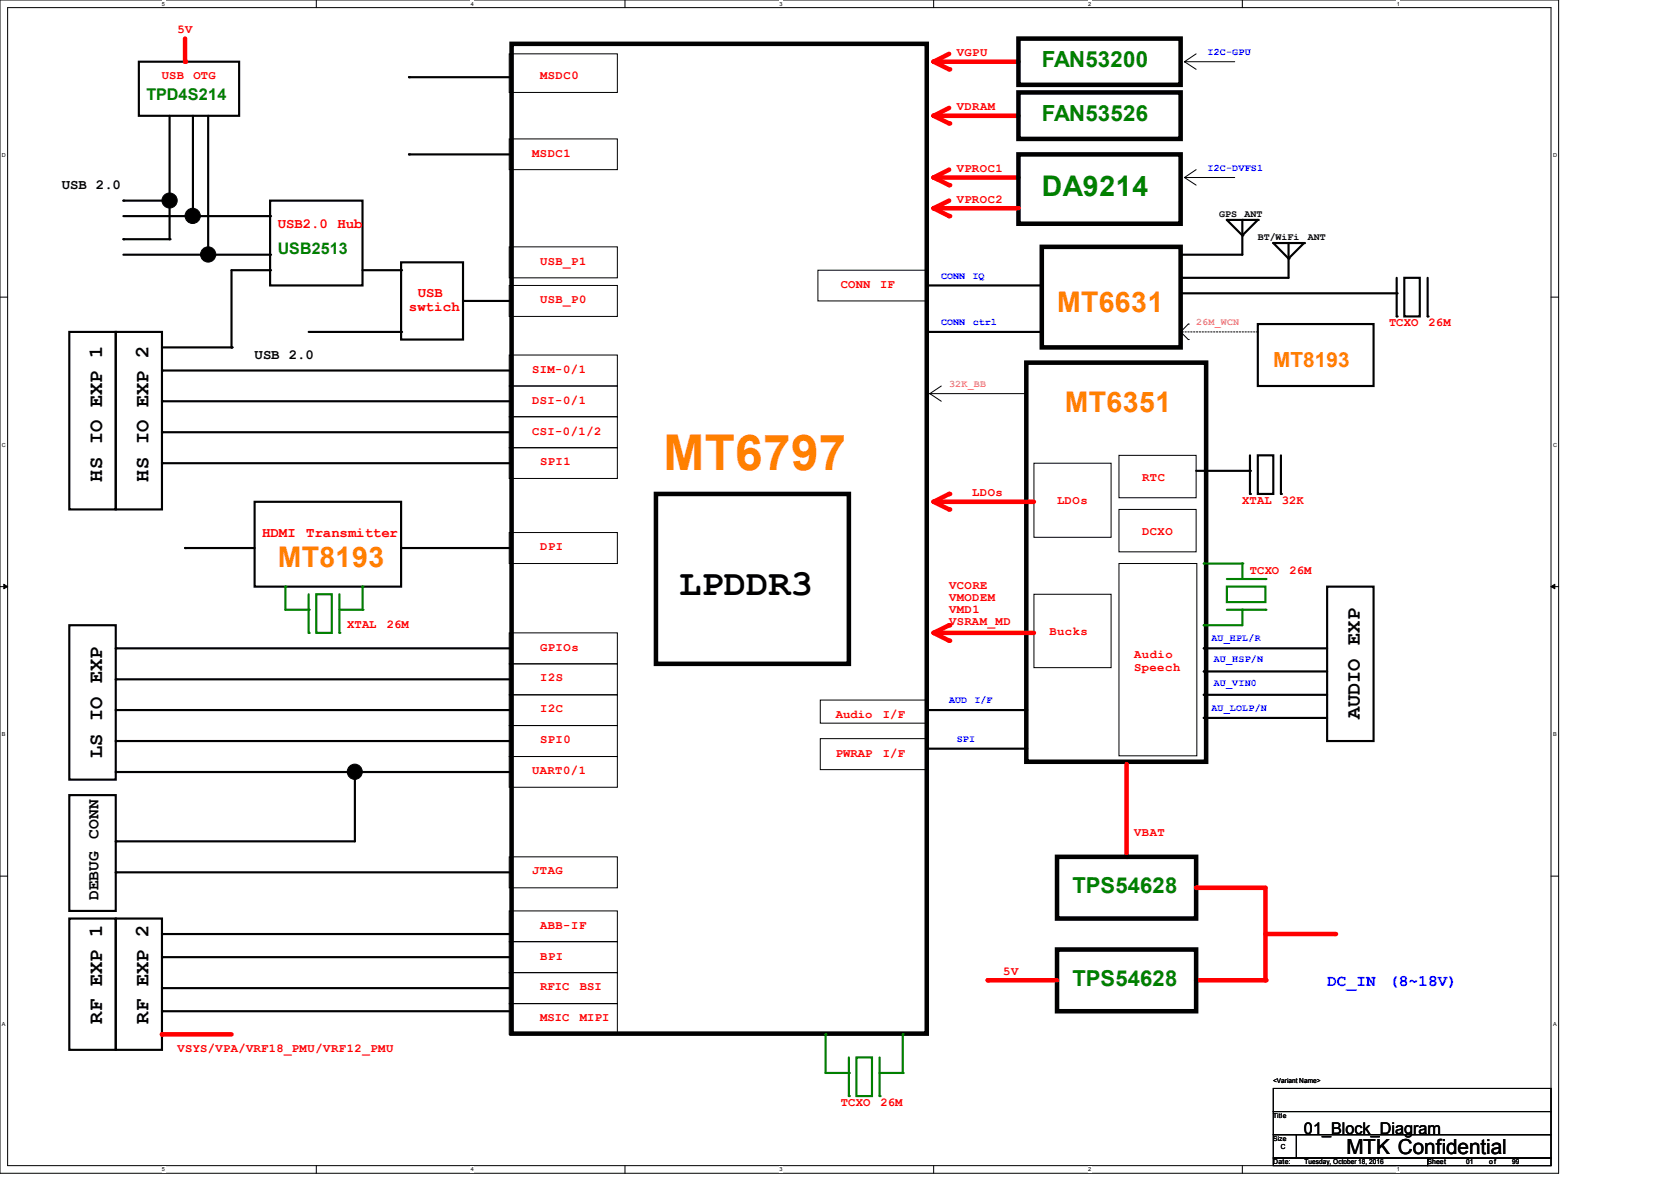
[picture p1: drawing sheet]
<svg xmlns="http://www.w3.org/2000/svg" width="297mm" height="210mm" viewBox="0 0 297 210" stroke-linecap="round" stroke-linejoin="round" font-family="sans-serif">
<path d="M0 0h277v208.4h-277zM1.4 1.4h274.3v205.7h-274.3z" fill="none" stroke="#000" stroke-width=".18"/>
<g fill="#fff">
<path d="M28.8 .1h.5v1.1h-.5z"/>
<path d="M28.8 207.2h.5v1.1h-.5z"/>
</g>
<path d="M56.2 0v1.4M56.2 207.1v1.3" fill="none" stroke="#000" stroke-width=".18"/>
<g fill="#fff">
<path d="M83.7 .1h.5v1.1h-.5z"/>
<path d="M83.7 207.2h.5v1.1h-.5z"/>
</g>
<path d="M111.1 0v1.4M111.1 207.1v1.3" fill="none" stroke="#000" stroke-width=".18"/>
<g fill="#fff">
<path d="M138.5 .1h.6v1.1h-.6z"/>
<path d="M138.5 207.2h.6v1.1h-.6z"/>
</g>
<path d="M165.9 0v1.4M165.9 207.1v1.3" fill="none" stroke="#000" stroke-width=".18"/>
<g fill="#fff">
<path d="M193.4 .1h.5v1.1h-.5z"/>
<path d="M193.4 207.2h.5v1.1h-.5z"/>
</g>
<path d="M220.8 0v1.4M220.8 207.1v1.3" fill="none" stroke="#000" stroke-width=".18"/>
<g fill="#fff">
<path d="M248.2 .1h.6v1.1h-.6z"/>
<path d="M248.2 207.2h.6v1.1h-.6z"/>
<path d="M.3 27.1h.8v1.1h-.8z"/>
<path d="M276 27.1h.7v1.1h-.7z"/>
<path d="M.3 78.5h.8v1.1h-.8z"/>
<path d="M276 78.5h.7v1.1h-.7z"/>
</g>
<path d="M0 52.8h1.4M275.7 52.8h1.3" fill="none" stroke="#000" stroke-width=".18"/>
<g fill="#fff">
<path d="M.3 129.9h.7v1.1h-.7z"/>
<path d="M276 129.9h.6v1.1h-.6z"/>
</g>
<path d="M0 104.2h1.4M275.7 104.2h1.3" fill="none" stroke="#000" stroke-width=".18"/>
<path d="M.7 103.8l.7 .4-.7 .4zM275.7 104.2l.7-.4v.8z" fill="#000" stroke="#000" stroke-width=".18"/>
<g fill="#fff">
<path d="M.3 181.4h.7v1.1h-.7z"/>
<path d="M276 181.4h.6v1.1h-.6z"/>
</g>
<path d="M165.3 69.9h.1M165.3 69.9l2 1.4M165.3 69.9h17.1M167.3 68.6l-2 1.3M198.9 80.9h13.7v7.5h-13.7zM183.8 105.6h13.7v13h-13.7zM198.9 100.1h13.8v34.2h-13.8zM145.8 131.2h19.2v5.5h-19.2zM145.8 124.4h19.2v4.1h-19.2zM0 155.7h1.4M275.7 155.7h1.3" fill="none" stroke="#000" stroke-width=".18"/>
<path d="M90.9 7.8h73.8v175.8h-73.8zM182.4 64.4h32v70.9h-32z" fill="none" stroke="#000" stroke-width=".8"/>
<path d="M214 119.3h21.9M214 123.4h21.9" fill="none" stroke="#000" stroke-width=".38"/>
<g fill="#000">
<circle cx="214" cy="119.3" r=".19"/>
<circle cx="214" cy="123.4" r=".19"/>
</g>
<path d="M165.9 31.5h15.1" fill="none" stroke="#f00" stroke-width=".8"/>
<circle cx="165.9" cy="31.5" r=".4" fill="#f00"/>
<path d="M168.7 30.1l-2.8 1.4" fill="none" stroke="#f00" stroke-width=".8"/>
<circle cx="165.9" cy="31.5" r=".4" fill="#f00"/>
<path d="M165.9 31.5l2.8 1.4" fill="none" stroke="#f00" stroke-width=".8"/>
<circle cx="168.7" cy="32.9" r=".4" fill="#f00"/>
<path d="M214 115.2h21.9" fill="none" stroke="#000" stroke-width=".38"/>
<circle cx="214" cy="115.2" r=".19" fill="#000"/>
<path d="M183.8 82.3h13.7v13.2h-13.7z" fill="none" stroke="#000" stroke-width=".18"/>
<path d="M165.9 89.2l2.8 1.3" fill="none" stroke="#f00" stroke-width=".8"/>
<circle cx="168.7" cy="90.5" r=".4" fill="#f00"/>
<path d="M165.9 89.2h17.9" fill="none" stroke="#f00" stroke-width=".8"/>
<circle cx="165.9" cy="89.2" r=".4" fill="#f00"/>
<path d="M168.7 87.8l-2.8 1.4" fill="none" stroke="#f00" stroke-width=".8"/>
<circle cx="168.7" cy="87.8" r=".4" fill="#f00"/>
<path d="M165.9 112.4l2.8 1.4" fill="none" stroke="#f00" stroke-width=".8"/>
<circle cx="168.7" cy="113.8" r=".4" fill="#f00"/>
<path d="M165.9 112.4h17.9" fill="none" stroke="#f00" stroke-width=".8"/>
<circle cx="165.9" cy="112.4" r=".4" fill="#f00"/>
<path d="M168.7 111.1l-2.8 1.3" fill="none" stroke="#f00" stroke-width=".8"/>
<circle cx="168.7" cy="111.1" r=".4" fill="#f00"/>
<path d="M90.5 9.6h19.2v6.8h-19.2zM90.5 24.7h19.2v5.4h-19.2zM210.5 31.5h.1M210.5 31.5h9M210.5 31.5l2.1 1.4M212.6 30.1l-2.1 1.4M90.5 43.9h19.2v5.5h-19.2zM145.4 48h19.2v5.5h-19.2zM90.5 68.6h19.2v5.4h-19.2zM90.5 74h19.2v5.5h-19.2zM198.9 90.5h13.7v7.5h-13.7zM90.5 112.4h19.2v5.5h-19.2z" fill="none" stroke="#000" stroke-width=".18"/>
<path d="M72.7 13.7h17.8M218.1 39.1h5.5l-2.8 2.7zM220.8 39.1v6.2h-11M164.6 50.7h20.6M164.6 59h20.6" fill="none" stroke="#000" stroke-width=".38"/>
<g fill="#000">
<circle cx="72.7" cy="13.7" r=".19"/>
<circle cx="218.1" cy="39.1" r=".19"/>
<circle cx="220.8" cy="39.1" r=".19"/>
<circle cx="223.6" cy="39.1" r=".19"/>
<circle cx="164.6" cy="50.7" r=".19"/>
<circle cx="164.6" cy="59" r=".19"/>
<circle cx="209.8" cy="45.3" r=".19"/>
<circle cx="220.8" cy="41.8" r=".19"/>
</g>
<path d="M181 27.4h28.8v12.4h-28.8zM185.2 43.9h24.6v17.8h-24.6z" fill="none" stroke="#000" stroke-width=".8"/>
<path d="M165.9 11h15.1" fill="none" stroke="#f00" stroke-width=".8"/>
<circle cx="165.9" cy="11" r=".4" fill="#f00"/>
<path d="M168.7 9.6l-2.8 1.4" fill="none" stroke="#f00" stroke-width=".8"/>
<circle cx="165.9" cy="11" r=".4" fill="#f00"/>
<path d="M165.9 11l2.8 1.3" fill="none" stroke="#f00" stroke-width=".8"/>
<circle cx="168.7" cy="12.3" r=".4" fill="#f00"/>
<path d="M181 6.9h28.8v8.2h-28.8z" fill="none" stroke="#000" stroke-width=".8"/>
<path d="M210.5 11h.1M210.5 11h9M210.5 11l2.1 1.3M212.6 9.6l-2.1 1.4M211.2 57.6h.1M211.2 57.6l-1.4 1.4 1.4 1.3M211.2 60.3h.1" fill="none" stroke="#000" stroke-width=".18"/>
<path d="M209.8 59h.1M223.6 59h-13.8" fill="none" stroke="#000" stroke-width=".18" stroke-dasharray=".3 .3"/>
<path d="M165.9 20.6h15.1" fill="none" stroke="#f00" stroke-width=".8"/>
<circle cx="165.9" cy="20.6" r=".4" fill="#f00"/>
<path d="M168.7 19.2l-2.8 1.4" fill="none" stroke="#f00" stroke-width=".8"/>
<circle cx="165.9" cy="20.6" r=".4" fill="#f00"/>
<path d="M165.9 20.6l2.8 1.3" fill="none" stroke="#f00" stroke-width=".8"/>
<circle cx="168.7" cy="21.9" r=".4" fill="#f00"/>
<path d="M181 16.4h28.8v8.3h-28.8z" fill="none" stroke="#000" stroke-width=".8"/>
<path d="M165.9 37h15.1" fill="none" stroke="#f00" stroke-width=".8"/>
<circle cx="165.9" cy="37" r=".4" fill="#f00"/>
<path d="M168.7 35.6l-2.8 1.4" fill="none" stroke="#f00" stroke-width=".8"/>
<circle cx="165.9" cy="37" r=".4" fill="#f00"/>
<path d="M165.9 37l2.8 1.4" fill="none" stroke="#f00" stroke-width=".8"/>
<circle cx="168.7" cy="38.4" r=".4" fill="#f00"/>
<path d="M200.2 135.8v16.4" fill="none" stroke="#f00" stroke-width=".8"/>
<circle cx="200.2" cy="152.2" r=".4" fill="#f00"/>
<path d="M212.6 174.2h12.3" fill="none" stroke="#f00" stroke-width=".8"/>
<circle cx="212.6" cy="174.2" r=".4" fill="#f00"/>
<path d="M187.9 152.2h24.7v11h-24.7z" fill="none" stroke="#000" stroke-width=".8"/>
<path d="M224.9 157.7v16.5" fill="none" stroke="#f00" stroke-width=".8"/>
<circle cx="224.9" cy="174.2" r=".4" fill="#f00"/>
<path d="M224.9 165.9h12.4" fill="none" stroke="#f00" stroke-width=".8"/>
<circle cx="237.3" cy="165.9" r=".4" fill="#f00"/>
<path d="M164.6 126.2h17.8M164.6 133h17.8" fill="none" stroke="#000" stroke-width=".38"/>
<g fill="#000">
<circle cx="182.4" cy="133" r=".19"/>
<circle cx="182.4" cy="126.2" r=".19"/>
</g>
<path d="M187.9 168.7h24.7v11h-24.7z" fill="none" stroke="#000" stroke-width=".8"/>
<path d="M212.6 157.7h12.3" fill="none" stroke="#f00" stroke-width=".8"/>
<circle cx="212.6" cy="157.7" r=".4" fill="#f00"/>
<path d="M175.6 174.2h12.3" fill="none" stroke="#f00" stroke-width=".8"/>
<circle cx="175.6" cy="174.2" r=".4" fill="#f00"/>
<path d="M90.5 50.7h19.2v5.5h-19.2zM90.5 94.6h19.2v5.5h-19.2zM90.5 117.9h19.2v5.5h-19.2zM90.5 123.4h19.2v5.5h-19.2zM90.5 134.4h19.2v5.5h-19.2zM90.5 152.2h19.2v5.5h-19.2z" fill="none" stroke="#000" stroke-width=".18"/>
<g fill="none" stroke="#000" stroke-width=".38">
<path d="M24.7 11h17.8v9.6h-17.8zM21.9 38.4h26.1M21.9 35.6h8.2M30.1 20.6v21.9h-8.2M34.3 20.6v17.8M37 20.6v24.7M48 35.6h16.4v15.1h-16.4zM72.7 27.4h17.8M20.6 59h8.2v31.5h-8.2zM21.9 45.3h26.1M48 48h-6.9v13.7h-12.3M82.3 53.5h8.2"/>
<path d="M226.3 43.2h5.5l-2.8 2.7zM229 43.2v6.2h-19.2M28.8 76.8h61.7M28.8 71.3h61.7M32.9 97.4h12.4M45.3 89.2h26v15h-26zM71.3 97.4h19.2M12.3 111.1h8.3v27.4h-8.3zM20.6 115.2h69.9M235.9 104.2h8.2v27.5h-8.2zM20.6 120.7h69.9M20.6 126.2h69.9"/>
<path d="M20.6 137.2h69.9M63.1 137.2v12.3h-42.5M214 127.6h21.9M12.3 141.3h8.3v20.5h-8.3zM20.6 155h69.9"/>
</g>
<g fill="#000">
<circle cx="21.9" cy="35.6" r=".19"/>
<circle cx="30.1" cy="35.6" r=".19"/>
<circle cx="34.3" cy="38.4" r=".19"/>
<circle cx="48" cy="38.4" r=".19"/>
<circle cx="72.7" cy="27.4" r=".19"/>
<circle cx="21.9" cy="42.5" r=".19"/>
<circle cx="30.1" cy="42.5" r=".19"/>
<circle cx="37" cy="45.3" r=".19"/>
<circle cx="48" cy="45.3" r=".19"/>
<circle cx="48" cy="48" r=".19"/>
<circle cx="82.3" cy="53.5" r=".19"/>
<circle cx="209.8" cy="49.4" r=".19"/>
<circle cx="226.3" cy="43.2" r=".19"/>
<circle cx="229" cy="43.2" r=".19"/>
<circle cx="229" cy="45.9" r=".19"/>
<circle cx="231.8" cy="43.2" r=".19"/>
<circle cx="28.8" cy="76.8" r=".19"/>
<circle cx="28.8" cy="71.3" r=".19"/>
<circle cx="41.1" cy="61.7" r=".19"/>
<circle cx="32.9" cy="97.4" r=".19"/>
<circle cx="71.3" cy="97.4" r=".19"/>
<circle cx="20.6" cy="115.2" r=".19"/>
<circle cx="20.6" cy="137.2" r=".19"/>
<circle cx="20.6" cy="120.7" r=".19"/>
<circle cx="20.6" cy="126.2" r=".19"/>
<circle cx="63.1" cy="137.2" r=".19"/>
<circle cx="214" cy="127.6" r=".19"/>
<circle cx="20.6" cy="149.5" r=".19"/>
<circle cx="20.6" cy="155" r=".19"/>
</g>
<g fill="#000" stroke="#000" stroke-width=".18">
<circle cx="30.2" cy="35.6" r="1.34"/>
<circle cx="34.2" cy="38.4" r="1.35"/>
<circle cx="37" cy="45.2" r="1.35"/>
<circle cx="63" cy="137.1" r="1.34"/>
</g>
<path d="M116.6 87.8h34.3v30.1h-34.3z" fill="none" stroke="#000" stroke-width=".8"/>
<path d="M32.9 6.9v4.1" fill="none" stroke="#f00" stroke-width=".8"/>
<circle cx="32.9" cy="11" r=".4" fill="#f00"/>
<path d="M212.6 83.7h9.6M222.2 80.9v6.9M223.6 80.9h2.7v6.9h-2.7zM227.7 80.9v6.9" fill="none" stroke="#000" stroke-width=".38"/>
<g fill="#000">
<circle cx="222.2" cy="87.8" r=".19"/>
<circle cx="222.2" cy="83.7" r=".19"/>
<circle cx="227.7" cy="87.8" r=".19"/>
</g>
<path d="M146.7 190.6h4.2" fill="none" stroke="#008000" stroke-width=".38"/>
<circle cx="150.9" cy="190.6" r=".19" fill="#008000"/>
<path d="M150.9 187.9v6.8" fill="none" stroke="#008000" stroke-width=".38"/>
<circle cx="150.9" cy="194.7" r=".19" fill="#008000"/>
<path d="M156.3 187.9v6.8" fill="none" stroke="#008000" stroke-width=".38"/>
<circle cx="156.3" cy="194.7" r=".19" fill="#008000"/>
<path d="M146.7 183.8v6.8M152.2 187.9h2.8v6.8h-2.8z" fill="none" stroke="#008000" stroke-width=".38"/>
<circle cx="146.7" cy="183.8" r=".19" fill="#008000"/>
<path d="M156.3 190.6h4.1" fill="none" stroke="#008000" stroke-width=".38"/>
<circle cx="160.4" cy="190.6" r=".19" fill="#008000"/>
<path d="M160.4 183.8v6.8" fill="none" stroke="#008000" stroke-width=".38"/>
<circle cx="160.4" cy="183.8" r=".19" fill="#008000"/>
<path d="M209.8 52.1h38.4M248.2 49.4v6.8M249.6 49.4h2.7v6.8h-2.7zM253.7 49.4v6.8M28.8 82.3h61.7M20.6 131.7h69.9" fill="none" stroke="#000" stroke-width=".38"/>
<g fill="#000">
<circle cx="248.2" cy="52.1" r=".19"/>
<circle cx="248.2" cy="56.2" r=".19"/>
<circle cx="253.7" cy="56.2" r=".19"/>
<circle cx="28.8" cy="82.3" r=".19"/>
<circle cx="20.6" cy="131.7" r=".19"/>
</g>
<path d="M90.5 79.5h19.2v5.5h-19.2zM90.5 128.9h19.2v5.5h-19.2z" fill="none" stroke="#000" stroke-width=".18"/>
<path d="M220.8 108.3v2.8" fill="none" stroke="#008000" stroke-width=".38"/>
<circle cx="220.8" cy="108.3" r=".19" fill="#008000"/>
<path d="M218.1 108.3h6.8" fill="none" stroke="#008000" stroke-width=".38"/>
<circle cx="224.9" cy="108.3" r=".19" fill="#008000"/>
<path d="M218.1 102.9h6.8" fill="none" stroke="#008000" stroke-width=".38"/>
<circle cx="224.9" cy="102.9" r=".19" fill="#008000"/>
<path d="M214 111.1h6.8M218.1 104.2h6.8v2.8h-6.8z" fill="none" stroke="#008000" stroke-width=".38"/>
<circle cx="214" cy="111.1" r=".19" fill="#008000"/>
<path d="M50.7 108.3h4.2" fill="none" stroke="#008000" stroke-width=".38"/>
<circle cx="54.9" cy="108.3" r=".19" fill="#008000"/>
<path d="M54.9 105.6v6.8" fill="none" stroke="#008000" stroke-width=".38"/>
<circle cx="54.9" cy="112.4" r=".19" fill="#008000"/>
<path d="M60.3 105.6v6.8" fill="none" stroke="#008000" stroke-width=".38"/>
<circle cx="60.3" cy="112.4" r=".19" fill="#008000"/>
<path d="M50.7 104.2v4.1M56.2 105.6h2.8v6.8h-2.8z" fill="none" stroke="#008000" stroke-width=".38"/>
<circle cx="50.7" cy="104.2" r=".19" fill="#008000"/>
<path d="M60.3 108.3h4.1" fill="none" stroke="#008000" stroke-width=".38"/>
<circle cx="64.4" cy="108.3" r=".19" fill="#008000"/>
<path d="M64.4 104.2v4.1" fill="none" stroke="#008000" stroke-width=".38"/>
<circle cx="64.4" cy="104.2" r=".19" fill="#008000"/>
<path d="M214 100.1h6.8" fill="none" stroke="#008000" stroke-width=".38"/>
<circle cx="214" cy="100.1" r=".19" fill="#008000"/>
<path d="M220.8 100.1v2.8" fill="none" stroke="#008000" stroke-width=".38"/>
<circle cx="220.8" cy="100.1" r=".19" fill="#008000"/>
<path d="M54.9 59h16.4M64.4 48h6.9M71.3 46.6h11v13.7h-11zM223.6 57.6h20.5v11h-20.5zM28.8 65.8h61.7M20.6 163.2h8.2v23.3h-8.2zM28.8 165.9h61.7M28.8 170.1h61.7M28.8 175.6h61.7M28.8 179.7h61.7" fill="none" stroke="#000" stroke-width=".38"/>
<g fill="#000">
<circle cx="71.3" cy="59" r=".19"/>
<circle cx="71.3" cy="48" r=".19"/>
<circle cx="28.8" cy="65.8" r=".19"/>
<circle cx="28.8" cy="175.6" r=".19"/>
<circle cx="28.8" cy="165.9" r=".19"/>
<circle cx="28.8" cy="170.1" r=".19"/>
<circle cx="28.8" cy="179.7" r=".19"/>
</g>
<path d="M90.5 63.1h19.2v5.5h-19.2zM90.5 161.8h19.2v5.5h-19.2zM90.5 167.3h19.2v5.5h-19.2zM90.5 172.8h19.2v5.5h-19.2zM90.5 178.3h19.2v5.5h-19.2z" fill="none" stroke="#000" stroke-width=".18"/>
<path d="M28.8 183.8h12.3" fill="none" stroke="#f00" stroke-width=".8"/>
<circle cx="28.8" cy="183.8" r=".4" fill="#f00"/>
<path d="M12.3 59h8.3v31.5h-8.3zM12.3 163.2h8.3v23.3h-8.3z" fill="none" stroke="#000" stroke-width=".38"/>
<path d="M226.3 193.4h49.4v4.1h-49.4zM226.3 197.5h49.4v4.1h-49.4zM226.3 205.7h27.4v1.4h-27.4zM226.3 201.6h4.1v4.1h-4.1zM230.4 201.6h45.3v4.1h-45.3zM253.7 205.7h22v1.4h-22z" fill="none" stroke="#000" stroke-width=".18"/>
<text font-size="8.8" fill="#ff8000" x="117.9" y="83.6">MT6797</text>
<text font-size="6.6" x="120.7" y="105.6">LPDDR3</text>
<text font-size="5" fill="#008000" x="185.2" y="34.8">DA9214</text>
<g font-size="5" fill="#ff8000">
<text x="187.9" y="55.4">MT6631</text>
<text x="189.3" y="73.2">MT6351</text>
<text x="49.4" y="100.7">MT8193</text>
</g>
<g font-size="3.9" fill="#008000">
<text x="185.2" y="11.9">FAN53200</text>
<text x="185.2" y="21.5">FAN53526</text>
<text x="190.6" y="158.6">TPS54628</text>
<text x="190.6" y="175.1">TPS54628</text>
</g>
<text font-size="3.7" fill="#ff8000" x="226.3" y="65.2">MT8193</text>
<text font-size="3.7" x="239.3" y="205.1">MTK Confidential</text>
<g font-size="3.6">
<text x="18.2" y="85.6" transform="rotate(-90 18.2 85.6)">HS IO EXP 1</text>
<text x="26.4" y="85.6" transform="rotate(-90 26.4 85.6)">HS IO EXP 2</text>
<text x="241.7" y="127.8" transform="rotate(-90 241.7 127.8)">AUDIO EXP</text>
<text x="18.2" y="134.7" transform="rotate(-90 18.2 134.7)">LS IO EXP</text>
<text x="18.2" y="181.9" transform="rotate(-90 18.2 181.9)">RF EXP 1</text>
<text x="26.4" y="181.9" transform="rotate(-90 26.4 181.9)">RF EXP 2</text>
</g>
<text font-size="2.9" fill="#008000" x="26" y="17.7">TPD4S214</text>
<g font-size="2.9">
<text x="17.5" y="149" transform="rotate(-90 17.5 149)">CONN</text>
<text x="17.5" y="159.9" transform="rotate(-90 17.5 159.9)">DEBUG</text>
<text x="231.8" y="201.5">01_Block_Diagram</text>
</g>
<g font-size="2.9" fill="#00f">
<text x="235.9" y="175.2">DC_IN</text>
<text x="246.9" y="175.2">(8~18V)</text>
</g>
<text font-size="2.8" fill="#008000" x="49.4" y="45.1">USB2513</text>
<g font-size="2.5">
<text x="11" y="33.6">USB 2.0</text>
<text x="45.3" y="63.8">USB 2.0</text>
</g>
<g font-size="2.5" fill="#f00">
<text x="49.4" y="40.5">USB2.0 Hub</text>
<text x="74.3" y="52.8">USB</text>
<text x="72.7" y="55.3">swtich</text>
<text x="46.6" y="95.3">HDMI</text>
<text x="54.4" y="95.3">Transmitter</text>
</g>
<g font-size="2.2" fill="#f00">
<text x="31.5" y="5.9">5V</text>
<text x="170" y="10">VGPU</text>
<text x="28.8" y="14.1">USB</text>
<text x="34.4" y="14.1">OTG</text>
<text x="96" y="14.1">MSDC0</text>
<text x="170" y="19.6">VDRAM</text>
<text x="94.6" y="27.8">MSDC1</text>
<text x="170" y="30.6">VPROC1</text>
<text x="170" y="36.1">VPROC2</text>
<text x="96" y="47">USB_P1</text>
<text x="96" y="53.9">USB_P0</text>
<text x="149.5" y="51.1">CONN</text>
<text x="156.4" y="51.1">IF</text>
<text x="246.9" y="58">TCXO</text>
<text x="253.9" y="58">26M</text>
<text x="94.6" y="71.7">DSI-0/1</text>
<text x="94.6" y="66.2">SIM-0/1</text>
<text x="94.6" y="77.2">CSI-0/1/2</text>
<text x="96" y="82.7">SPI1</text>
<text x="172.8" y="88.2">LDOs</text>
<text x="187.9" y="89.5">LDOs</text>
<text x="203" y="85.4">RTC</text>
<text x="220.8" y="89.5">XTAL</text>
<text x="227.8" y="89.5">32K</text>
<text x="203" y="95">DCXO</text>
<text x="96" y="97.8">DPI</text>
<text x="222.2" y="101.9">TCXO</text>
<text x="229.2" y="101.9">26M</text>
<text x="168.7" y="104.6">VCORE</text>
<text x="168.7" y="106.8">VMODEM</text>
<text x="61.7" y="111.5">XTAL</text>
<text x="68.7" y="111.5">26M</text>
<text x="168.7" y="109">VMD1</text>
<text x="168.7" y="111.1">VSRAM_MD</text>
<text x="186.5" y="112.9">Bucks</text>
<text x="96" y="115.6">GPIOs</text>
<text x="201.6" y="117">Audio</text>
<text x="201.6" y="119.1">Speech</text>
<text x="96" y="121.1">I2S</text>
<text x="96" y="126.6">I2C</text>
<text x="148.5" y="127.5">Audio</text>
<text x="156.9" y="127.5">I/F</text>
<text x="94.6" y="137.5">UART0/1</text>
<text x="96" y="132.1">SPI0</text>
<text x="148.5" y="134.4">PWRAP</text>
<text x="156.9" y="134.4">I/F</text>
<text x="201.6" y="148.5">VBAT</text>
<text x="94.6" y="155.4">JTAG</text>
<text x="96" y="165">ABB-IF</text>
<text x="96" y="170.5">BPI</text>
<text x="178.3" y="173.2">5V</text>
<text x="96" y="175.9">RFIC</text>
<text x="103" y="175.9">BSI</text>
<text x="96" y="181.4">MSIC</text>
<text x="103.1" y="181.4">MIPI</text>
<text x="31.5" y="186.9">VSYS/VPA/VRF18_PMU/VRF12_PMU</text>
<text x="149.5" y="196.5">TCXO</text>
<text x="156.5" y="196.5">26M</text>
</g>
<g font-size="1.8" fill="#00f">
<text x="214.6" y="9.7">I2C-GPU</text>
<text x="214.6" y="30.3">I2C-DVFS1</text>
<text x="167.3" y="49.5">CONN</text>
<text x="172.8" y="49.5">IQ</text>
<text x="167.3" y="57.7">CONN</text>
<text x="172.9" y="57.7">ctrl</text>
<text x="215.3" y="114">AU_HPL/R</text>
<text x="215.7" y="117.7">AU_HSP/N</text>
<text x="168.7" y="125">AUD</text>
<text x="173.2" y="125">I/F</text>
<text x="215.7" y="121.8">AU_VIN0</text>
<text x="170" y="131.8">SPI</text>
<text x="215.3" y="126.3">AU_LOLP/N</text>
</g>
<g font-size="1.8">
<text x="216.7" y="38.5">GPS</text>
<text x="221.2" y="38.5">ANT</text>
<text x="223.6" y="42.7">BT/WiFi</text>
<text x="232.4" y="42.7">ANT</text>
</g>
<g font-size="1.8" fill="#f0f">
<text x="212.6" y="57.7">26M_WCN</text>
<text x="168.7" y="68.7">32K_BB</text>
</g>
<g font-size="1.2">
<text x="226.3" y="192.4">&lt;Variant Name&gt;</text>
<text x="226.3" y="198.6">Title</text>
<text x="226.3" y="202.7">Size</text>
<text x="226.3" y="206.9">Date:</text>
<text x="227.6" y="204.1">C</text>
<text x="231.9" y="206.9">Tuesday, October 18, 2016</text>
<text x="253.7" y="206.9">Sheet</text>
<text x="260.6" y="206.9">01</text>
<text x="264.7" y="206.9">of</text>
<text x="268.8" y="206.9">99</text>
</g>
<g font-size="1">
<text x="28.8" y="1">5</text>
<text x="83.7" y="1">4</text>
<text x="138.5" y="1">3</text>
<text x="193.4" y="1">2</text>
<text x="248.3" y="1">1</text>
<text x=".3" y="27.9">D</text>
<text x="276" y="27.9">D</text>
<text x=".3" y="79.4">C</text>
<text x="276" y="79.4">C</text>
<text x=".3" y="130.8">B</text>
<text x="276" y="130.8">B</text>
<text x=".3" y="182.2">A</text>
<text x="276" y="182.2">A</text>
<text x="28.8" y="208.1">5</text>
<text x="83.7" y="208.1">4</text>
<text x="138.5" y="208.1">3</text>
<text x="193.4" y="208.1">2</text>
<text x="248.3" y="208.1">1</text>
</g>
</svg>
